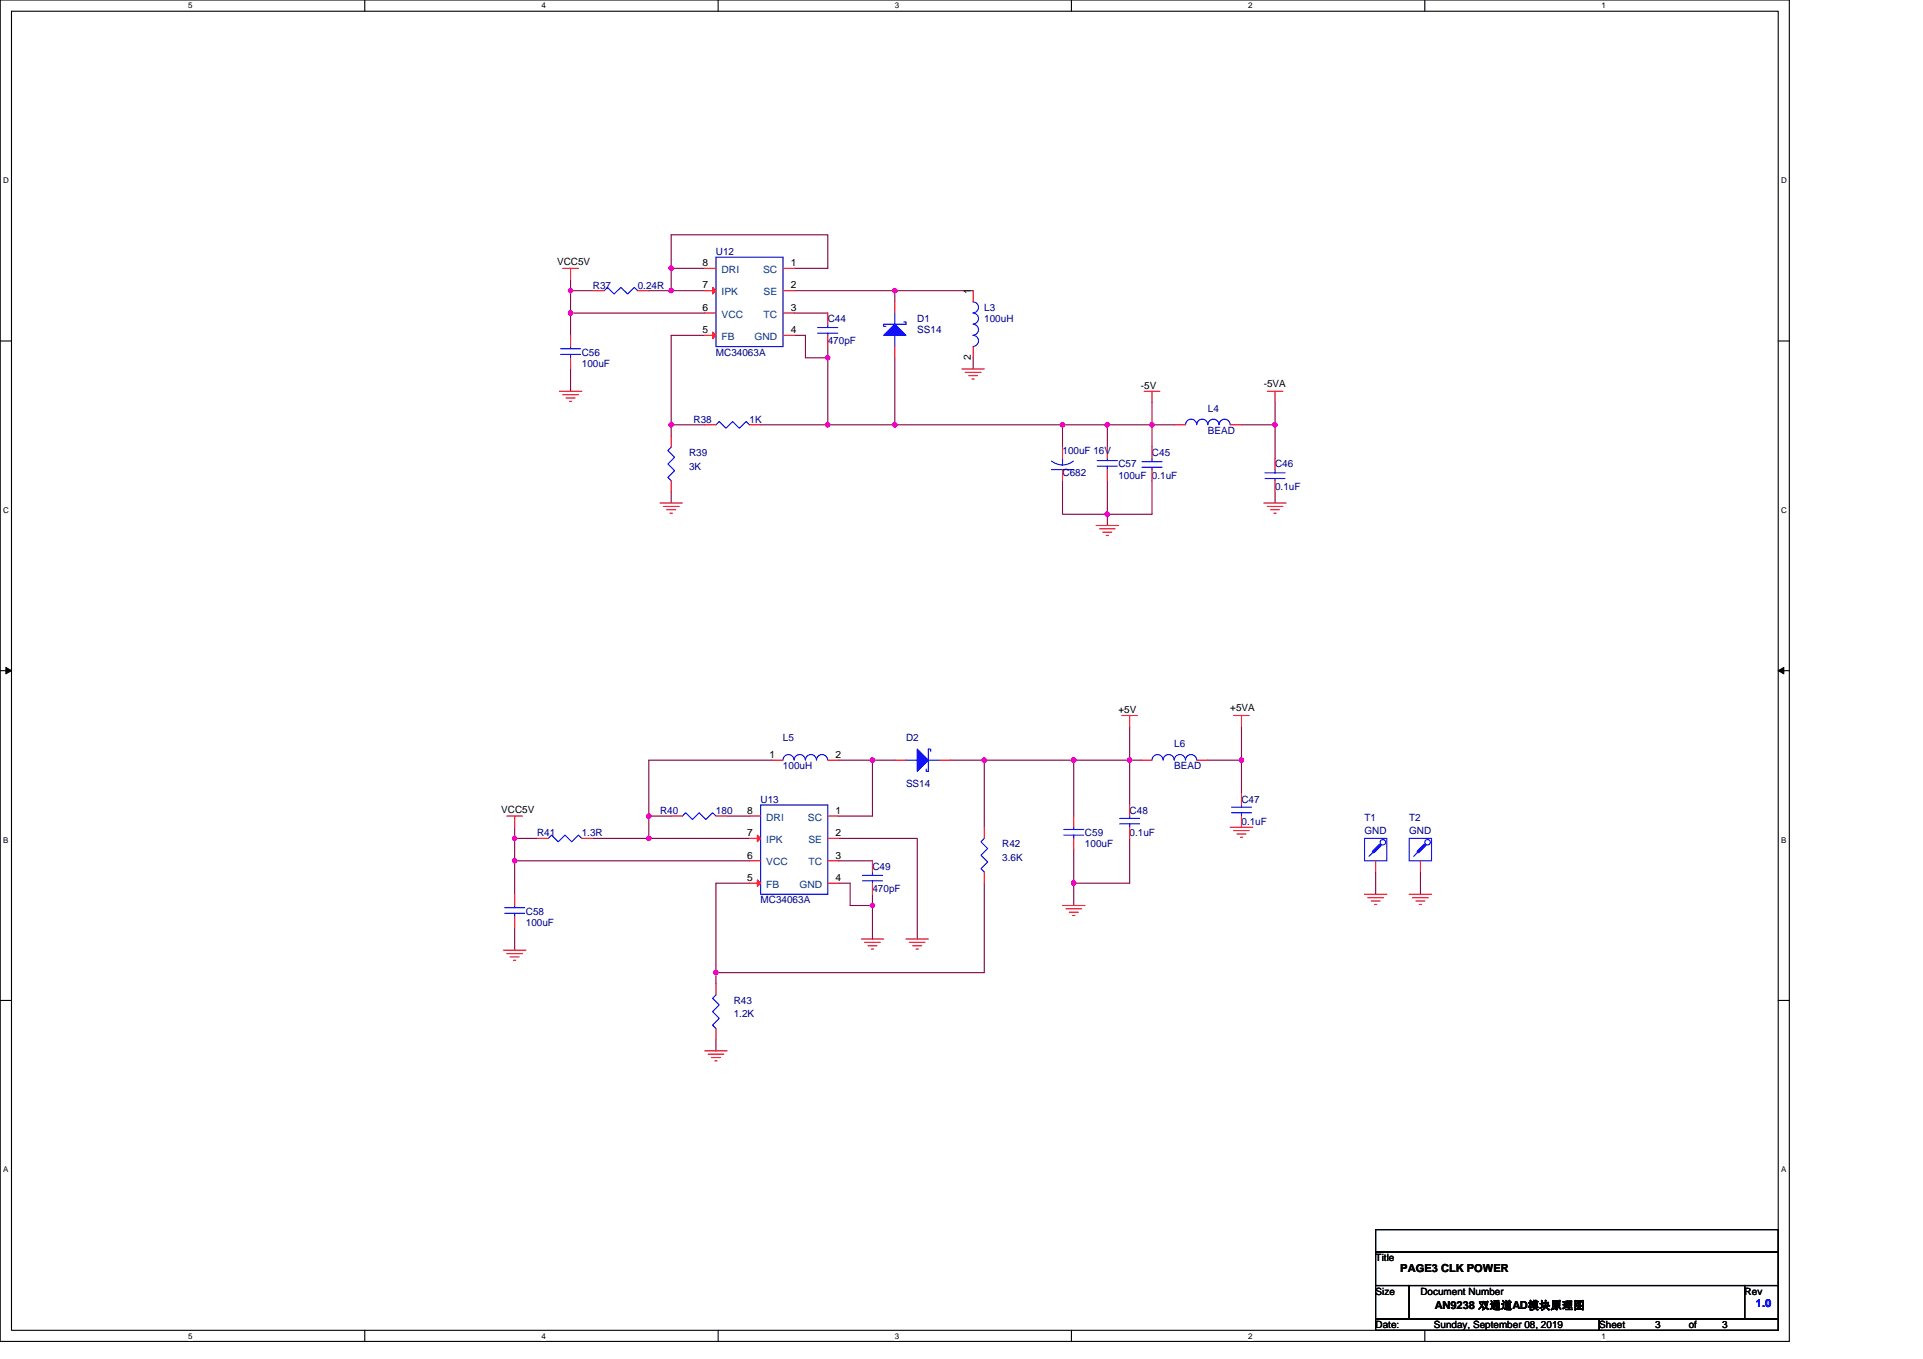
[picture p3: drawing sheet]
<svg xmlns="http://www.w3.org/2000/svg" width="297mm" height="210mm" viewBox="0 0 297 210" stroke-linecap="round" stroke-linejoin="round" font-family="sans-serif">
<path d="M0 0h276.4v207.3h-276.4zM1.8 1.7h272.9v203.8h-272.9z" fill="none" stroke="#000" stroke-width=".17"/>
<g fill="#fff">
<path d="M29.1 .2h.6v1.4h-.6z"/>
<path d="M29.1 205.7h.6v1.4h-.6z"/>
</g>
<path d="M56.3 0v1.7M56.3 205.5v1.8" fill="none" stroke="#000" stroke-width=".17"/>
<g fill="#fff">
<path d="M83.6 .2h.7v1.4h-.7z"/>
<path d="M83.6 205.7h.7v1.4h-.7z"/>
</g>
<path d="M110.9 0v1.7M110.9 205.5v1.8" fill="none" stroke="#000" stroke-width=".17"/>
<g fill="#fff">
<path d="M138.2 .2h.7v1.4h-.7z"/>
<path d="M138.2 205.7h.7v1.4h-.7z"/>
</g>
<path d="M165.5 0v1.7M165.5 205.5v1.8" fill="none" stroke="#000" stroke-width=".17"/>
<g fill="#fff">
<path d="M192.8 .2h.6v1.4h-.6z"/>
<path d="M192.8 205.7h.6v1.4h-.6z"/>
</g>
<path d="M220.1 0v1.7M220.1 205.5v1.8" fill="none" stroke="#000" stroke-width=".17"/>
<g fill="#fff">
<path d="M247.4 .2h.6v1.4h-.6z"/>
<path d="M247.4 205.7h.6v1.4h-.6z"/>
<path d="M.5 27.2h.8v1.4h-.8z"/>
<path d="M275.1 27.2h.9v1.4h-.9z"/>
<path d="M.5 78.1h.8v1.4h-.8z"/>
<path d="M275.1 78.1h.9v1.4h-.9z"/>
</g>
<path d="M0 52.7h1.8M274.7 52.7h1.7" fill="none" stroke="#000" stroke-width=".17"/>
<g fill="#fff">
<path d="M.5 129.1h.8v1.4h-.8z"/>
<path d="M275.1 129.1h.8v1.4h-.8z"/>
</g>
<path d="M0 103.6h1.8M274.7 103.6h1.7" fill="none" stroke="#000" stroke-width=".17"/>
<path d="M.9 103.1l.9 .5-.9 .5zM274.7 103.6l.8-.5v1z" fill="#000" stroke="#000" stroke-width=".15"/>
<g fill="#fff">
<path d="M.5 180h.8v1.4h-.8z"/>
<path d="M275.1 180h.8v1.4h-.8z"/>
</g>
<path d="M0 154.6h1.8M274.7 154.6h1.7M212.5 190h62.2v3.5h-62.2zM212.5 193.5h62.2v5.1h-62.2zM212.5 198.6h5.2v5.2h-5.2zM217.7 198.6h51.8v5.2h-51.8zM269.5 198.6h5.2v5.2h-5.2zM212.5 203.8h34.5v1.7h-34.5zM247 203.8h27.7v1.7h-27.7z" fill="none" stroke="#000" stroke-width=".17"/>
<g fill="none" stroke="#800040" stroke-width=".17">
<path d="M88.1 44.9h3.5M88.1 44.9v3.5M88.1 43.2v1.7M88.1 57v3.5M88.1 48.4v3.4M88.1 48.4h20.8M100.2 44.9h3.5M103.7 41.5v3.4M103.7 41.5h5.2M103.7 41.5v-5.2h24.2v5.2h-5.2M103.7 44.9h5.2M108.9 51.8h-5.2v13.8h5.2"/>
<path d="M122.7 48.4h5.2M122.7 51.8h1.7v3.5h3.5M122.7 44.9h15.5M127.9 55.3v10.3M127.9 53.6v1.7M138.2 44.9v1.8M138.2 44.9h12.1M138.2 55.3v10.3M150.3 55.3v1.7M103.7 65.6v1.8M103.7 76v1.7M117.5 65.6h20.7"/>
<path d="M138.2 65.6h25.9v3.5M164.1 65.6h6.9M164.1 74.3v5.2h6.9v1.7M171 65.6h6.9M171 74.3v5.2h6.9v-5.2M171 65.6v3.5M177.9 65.6v3.5M177.9 62.2v3.4M177.9 65.6h3.5M191.8 65.6h5.2M197 62.2v3.4M197 65.6v5.2"/>
<path d="M197 76v1.7M119.2 117.5h-19v8.6M129.6 117.5h5.2M134.8 117.5h3.4M134.8 117.5v8.6h-5.2M146.9 117.5h5.1M152 117.5h13.9M152 117.5v10.3M165.9 117.5h8.6M165.9 117.5v8.6M174.5 112.3v5.2M174.5 117.5v6.9"/>
<path d="M174.5 117.5h1.7M186.6 117.5h5.2M191.8 112.3v5.2M191.8 117.5v5.1M79.5 129.5v3.5M79.5 133v5.2M79.5 129.5h3.4M79.5 127.8v1.7M79.5 133h36.3M91.6 129.5h8.6M100.2 126.1h3.5M100.2 126.1v3.4"/>
<path d="M100.2 129.5h15.6M112.3 126.1h3.5M115.8 136.5h-5.2v13.8M129.6 133h5.2M129.6 129.5h12.1v15.6M129.6 136.5h1.7v3.4h3.5M134.8 139.9v5.2M134.8 138.2v1.7M152 136.5v13.8h-41.4M165.9 131.3v5.2M165.9 136.5v3.4M174.5 129.5v7h-8.6"/>
<path d="M212.5 134.7v3.5M219.4 134.7v3.5M79.5 143.4v3.4M110.6 150.3v1.7M110.6 160.6v1.8"/>
</g>
<g fill="#f0f" stroke="#f0f" stroke-width=".17">
<circle cx="88.1" cy="44.9" r=".33"/>
<circle cx="103.7" cy="41.4" r=".34"/>
<circle cx="88.1" cy="48.4" r=".34"/>
<circle cx="127.8" cy="65.6" r=".34"/>
<circle cx="103.7" cy="65.6" r=".34"/>
<circle cx="127.8" cy="55.3" r=".34"/>
<circle cx="138.2" cy="44.9" r=".33"/>
<circle cx="164.1" cy="65.6" r=".34"/>
<circle cx="171" cy="79.4" r=".33"/>
<circle cx="177.9" cy="65.6" r=".34"/>
<circle cx="171" cy="65.6" r=".34"/>
<circle cx="103.7" cy="44.9" r=".33"/>
<circle cx="196.9" cy="65.6" r=".34"/>
<circle cx="79.5" cy="133" r=".34"/>
<circle cx="79.5" cy="129.5" r=".34"/>
<circle cx="134.8" cy="139.9" r=".33"/>
<circle cx="110.6" cy="150.3" r=".34"/>
<circle cx="100.2" cy="129.5" r=".34"/>
<circle cx="100.2" cy="126.1" r=".34"/>
<circle cx="134.8" cy="117.5" r=".34"/>
<circle cx="152" cy="117.5" r=".34"/>
<circle cx="165.8" cy="117.5" r=".34"/>
<circle cx="174.5" cy="117.5" r=".34"/>
<circle cx="165.8" cy="136.4" r=".34"/>
<circle cx="191.7" cy="117.5" r=".34"/>
<circle cx="138.2" cy="65.6" r=".34"/>
</g>
<g fill="none" stroke="#f00" stroke-width=".17">
<path d="M86.9 41.5h2.4M88.1 41.5v1.7M88.1 51.8v1.8M88.1 55.3v1.7M91.6 44.9h1.7M98.5 44.9h1.7M108.9 51.8h1.7M108.9 48.4h1.7M108.9 44.9h1.7M108.9 41.5h1.7M120.9 41.5h1.8M120.9 44.9h1.8"/>
<path d="M120.9 48.4h1.8M120.9 51.8h1.8M127.9 51.8v1.8M127.9 48.4v1.7M138.2 46.7v1.7M138.2 53.6v1.7M148.6 57h3.4M149.1 57.5h2.4M149.6 58h1.4M150.1 58.6h.4M150.3 44.9v1.8M150.3 53.6v1.7"/>
<path d="M86.4 60.5h3.5M86.9 61h2.4M87.4 61.5h1.4M88 62h.3M102 77.7h3.4M102.5 78.3h2.4M103 78.8h1.4M103.5 79.3h.4M103.7 74.3v1.7M103.7 67.4v1.7M108.9 65.6h1.7M115.8 65.6h1.7"/>
<path d="M164.1 72.6v1.7M164.1 69.1v1.7M171 69.1v1.7M171 72.6v1.7M176.7 60.5h2.5M177.9 60.5v1.7M177.9 72.6v1.7M177.9 69.1v1.7M181.4 65.6h1.7M190 65.6h1.8M195.2 77.7h3.5M195.7 78.3h2.5"/>
<path d="M195.7 60.5h2.5M196.3 78.8h1.3M196.8 79.3h.3M197 60.5v1.7M197 74.3v1.7M197 70.8v1.8M169.3 81.2h3.5M169.8 81.7h2.5M170.3 82.2h1.4M170.9 82.7h.3M119.2 117.5h1.7M127.9 117.5h1.7"/>
<path d="M138.2 117.5h1.8M145.1 117.5h1.8M173.3 110.6h2.4M174.5 110.6v1.7M176.2 117.5h1.7M184.9 117.5h1.7M190.6 110.6h2.4M191.8 110.6v1.7M78.3 126.1h2.4M79.5 126.1v1.7M79.5 138.2v1.7M82.9 129.5h1.8"/>
<path d="M89.9 129.5h1.7M103.7 126.1h1.7M110.6 126.1h1.7M115.8 136.5h1.7M115.8 133h1.7M115.8 129.5h1.7M115.8 126.1h1.7M127.9 126.1h1.7M127.9 129.5h1.7M127.9 133h1.7M127.9 136.5h1.7M134.8 136.5v1.7"/>
<path d="M134.8 133v1.7M152 134.7v1.8M152 127.8v1.7M164.1 139.9h3.5M165.9 126.1v1.7M165.9 129.5v1.8M174.5 124.4v1.7M174.5 127.8v1.7M190 127.8h3.5M190.6 128.3h2.4M191.1 128.9h1.4M191.6 129.4h.3"/>
<path d="M191.8 122.6v1.8M191.8 126.1v1.7M210.8 138.2h3.4M211.3 138.7h2.4M211.8 139.2h1.4M212.3 139.7h.4M212.5 133v1.7M217.7 138.2h3.4M218.2 138.7h2.4M218.7 139.2h1.4M219.2 139.7h.4M219.4 133v1.7"/>
<path d="M77.8 146.8h3.4M78.3 147.3h2.4M78.8 147.8h1.4M79.3 148.4h.4M79.5 141.6v1.8M110.6 158.9v1.7M110.6 152v1.7M133.1 145.1h3.4M133.6 145.6h2.4M134.1 146.1h1.4M134.6 146.6h.3M140 145.1h3.4"/>
<path d="M140.5 145.6h2.4M141 146.1h1.4M141.5 146.6h.4M164.7 140.4h2.4M165.2 140.9h1.4M165.7 141.5h.3M108.9 162.4h3.4M109.4 162.9h2.4M109.9 163.4h1.4M110.4 163.9h.4"/>
</g>
<g fill="none" stroke="#00f" stroke-width=".17">
<path d="M110.6 39.7h10.3v13.9h-10.3zM86.6 54.8h3.1M86.6 53.9h3.1M88.1 53.6v.3M88.1 54.8v.5M93.3 44.9l.5-.5 1.1 1 1-1 1 1 1.1-1 .5 .5M126.3 50.6h3.1M126.3 51.5h3.1M127.9 51.5v.3M127.9 50.1v.5M138.2 48.4v1.7M138.2 51.8v1.8"/>
<path d="M139.6 49.7h.4v.4h-3.5v.3h.3M150.3 46.7a.85 .85 0 0 1 .8 .8 .85 .85 0 0 1-.8 .8 .87 .87 0 0 1 .8 .9 .87 .87 0 0 1-.8 .9 .86 .86 0 0 1 .8 .8 .86 .86 0 0 1-.8 .9M150.3 51.8a.86 .86 0 0 1 .8 .9 .86 .86 0 0 1-.8 .8M103.7 69.1l-.5 .5 1 1.1-1 1 1 1-1 1.1 .5 .5M110.6 65.6l.5-.5 1 1.1 1.1-1.1 1 1.1 1-1.1 .6 .5M162.4 72.6h3.5M164.1 70.8v1.1M165.8 71.2l-1 .5-.7 .1-1-.2-.7-.4M169.5 72h3.1M169.5 71.2h3.1M171 70.8v.4M171 72v.6"/>
<path d="M176.4 71.3h3.1M176.4 72.2h3.1M177.9 72.2v.4M177.9 70.8v.5M186.6 65.6a.86 .86 0 0 0-.9-.8 .86 .86 0 0 0-.9 .8 .86 .86 0 0 0-.8-.8 .86 .86 0 0 0-.9 .8M188.3 65.6a.86 .86 0 0 0-.9-.8 .86 .86 0 0 0-.8 .8M190 65.6a.85 .85 0 0 0-.8-.8 .85 .85 0 0 0-.9 .8M195.4 73.1h3.1M195.4 73.9h3.1M197 73.9v.4M197 72.6v.5M122.7 117.4a.86 .86 0 0 0-.9-.8 .86 .86 0 0 0-.9 .8"/>
<path d="M124.4 117.4a.86 .86 0 0 0-.9-.8 .86 .86 0 0 0-.8 .8M127.8 117.4a.87 .87 0 0 0-.8-.8 .87 .87 0 0 0-.9 .8 .85 .85 0 0 0-.8-.8 .85 .85 0 0 0-.9 .8M140 117.5h1.7M143.4 117.5h1.7M143.8 116.1v-.4h-.4v3.5h-.3v-.4M179.7 117.4a.86 .86 0 0 0-.9-.8 .86 .86 0 0 0-.9 .8M184.8 117.4a.87 .87 0 0 0-.8-.8 .87 .87 0 0 0-.9 .8 .87 .87 0 0 0-.9-.8 .87 .87 0 0 0-.8 .8 .85 .85 0 0 0-.9-.8 .85 .85 0 0 0-.8 .8M79.5 139.9v.4M84.7 129.5l.5-.5 1 1.1 1.1-1.1 1 1.1 1-1.1 .6 .5M105.4 126.1l.5-.5 1.1 1 1-1 1 1 1.1-1 .5 .5M117.5 124.4h10.4v13.8h-10.4zM133.2 135.3h3.1"/>
<path d="M133.2 136.1h3.1M134.8 136.1v.4M134.8 134.7v.6M152 129.5l-.5 .6 1.1 1-1.1 1 1.1 1.1-1.1 1 .5 .5M164.3 129h3.1M164.3 128.2h3.1M165.9 127.8v.4M165.9 129v.5M172.9 127.3h3.1M172.9 126.4h3.1M174.5 126.1v.3M174.5 127.3v.5"/>
<path d="M190.2 125.6h3.1M190.2 124.7h3.1M191.8 124.4v.3M191.8 125.6v.5M210.8 129.5h3.4v3.5h-3.4zM212.3 131.4l-.8 .9M217.7 129.5h3.4v3.5h-3.4zM219.2 131.4l-.8 .9M78 141.1h3M78 140.3h3M79.5 141.1v.5M110.6 153.7l-.5 .5 1 1.1-1 1 1 1.1-1 1 .5 .5"/>
<circle cx="213.6" cy="130.1" r=".42"/>
<circle cx="220.5" cy="130.1" r=".42"/>
</g>
<g fill="#00f" stroke="#00f" stroke-width=".17">
<path d="M141.7 115.7l1.7 1.8-1.7 1.7z" fill-rule="evenodd"/>
<path d="M138.2 50.1l1.8 1.7h-3.5z" fill-rule="evenodd"/>
</g>
<g fill="#f00" stroke="#f00" stroke-width=".17">
<path d="M110.1 51.3l.5 .5-.5 .5z"/>
<path d="M110.1 44.4l.5 .5-.5 .5z"/>
<path d="M117 136l.5 .5-.5 .5z"/>
<path d="M117 129l.5 .5-.5 .5z"/>
</g>
<path d="M213.2 130.6l-1.1 1M220.1 130.6l-1 1" fill="none" stroke="#00f" stroke-width=".51"/>
<g font-size="1.7">
<text x="216.3" y="196.6">PAGE3 CLK POWER</text>
<text x="221.7" y="202.3">AN9238 双通道AD模块原理图</text>
</g>
<text font-size="1.7" fill="#00f" x="271.2" y="202">1.0</text>
<g font-size="1.5">
<text x="86.1" y="41">VCC5V</text>
<text x="108.5" y="41.1">8</text>
<text x="122.1" y="41.1">1</text>
<text x="108.5" y="44.6">7</text>
<text x="122.1" y="44.6">2</text>
<text x="150" y="45.4" transform="rotate(-90 150 45.4)">1</text>
<text x="108.5" y="51.5">5</text>
<text x="108.5" y="48">6</text>
<text x="122.1" y="48">3</text>
<text x="122.1" y="51.5">4</text>
<text x="150" y="55.6" transform="rotate(-90 150 55.6)">2</text>
<text x="195.2" y="59.8">-5VA</text>
<text x="176.2" y="60.1">-5V</text>
<text x="172.8" y="110.2">+5V</text>
<text x="190" y="109.9">+5VA</text>
<text x="118.8" y="117.1">1</text>
<text x="129.1" y="117.1">2</text>
<text x="77.4" y="125.6">VCC5V</text>
<text x="115.4" y="125.7">8</text>
<text x="129.1" y="125.7">1</text>
<text x="115.4" y="129.2">7</text>
<text x="129.1" y="129.2">2</text>
<text x="115.4" y="136.1">5</text>
<text x="115.4" y="132.7">6</text>
<text x="129.1" y="132.7">3</text>
<text x="129.1" y="136.1">4</text>
<text x="212.5" y="194.9">Title</text>
<text x="212.5" y="200">Size</text>
<text x="219.4" y="200">Document Number</text>
<text x="269.5" y="200">Rev</text>
<text x="212.5" y="205.2">Date:</text>
<text x="221.5" y="205.2">Sunday, September 08, 2019</text>
<text x="247" y="205.2">Sheet</text>
<text x="255.7" y="205.2">3</text>
<text x="260.9" y="205.2">of</text>
<text x="266" y="205.2">3</text>
</g>
<g font-size="1.5" fill="#000080">
<text x="110.6" y="39.4">U12</text>
<text x="91.6" y="44.6">R37</text>
<text x="98.5" y="44.6">0.24R</text>
<text x="127.9" y="49.8">C44</text>
<text x="127.9" y="53.2">470pF</text>
<text x="141.7" y="49.8">D1</text>
<text x="141.7" y="51.5">SS14</text>
<text x="152" y="48">L3</text>
<text x="152" y="49.8">100uH</text>
<text x="89.9" y="54.9">C56</text>
<text x="89.9" y="56.7">100uF</text>
<text x="110.6" y="54.9">MC34063A</text>
<text x="107.1" y="65.3">R38</text>
<text x="115.8" y="65.3">1K</text>
<text x="186.6" y="63.6">L4</text>
<text x="106.4" y="70.5">R39</text>
<text x="164.1" y="70.1">100uF 16V</text>
<text x="177.9" y="70.5">C45</text>
<text x="186.6" y="67">BEAD</text>
<text x="106.4" y="72.6">3K</text>
<text x="164.1" y="73.6">C682</text>
<text x="172.8" y="72.2">C57</text>
<text x="172.8" y="74">100uF 0.1uF</text>
<text x="197" y="72.2">C46</text>
<text x="197" y="75.7">0.1uF</text>
<text x="120.9" y="114.5">L5</text>
<text x="120.9" y="118.9">100uH</text>
<text x="140" y="114.5">D2</text>
<text x="181.4" y="115.4">L6</text>
<text x="181.4" y="118.9">BEAD</text>
<text x="102" y="125.8">R40</text>
<text x="110.6" y="125.8">180</text>
<text x="117.5" y="124">U13</text>
<text x="140" y="121.6">SS14</text>
<text x="174.5" y="125.8">C48</text>
<text x="191.8" y="124">C47</text>
<text x="82.9" y="129.2">R41</text>
<text x="89.9" y="129.2">1.3R</text>
<text x="154.8" y="130.9">R42</text>
<text x="167.6" y="129.2">C59</text>
<text x="167.6" y="130.9">100uF</text>
<text x="174.5" y="129.2">0.1uF</text>
<text x="191.8" y="127.5">0.1uF</text>
<text x="210.8" y="126.8">T1</text>
<text x="210.8" y="128.9">GND</text>
<text x="217.7" y="126.8">T2</text>
<text x="217.7" y="128.9">GND</text>
<text x="134.8" y="134.4">C49</text>
<text x="134.8" y="137.9">470pF</text>
<text x="154.8" y="133">3.6K</text>
<text x="81.2" y="141.3">C58</text>
<text x="81.2" y="143">100uF</text>
<text x="117.5" y="139.6">MC34063A</text>
<text x="113.3" y="155.1">R43</text>
<text x="113.3" y="157.2">1.2K</text>
</g>
<g font-size="1.5" fill="#004080">
<text x="111.5" y="45.6">IPK</text>
<text x="111.5" y="42.2">DRI</text>
<text x="117.9" y="42.2">SC</text>
<text x="118" y="45.6">SE</text>
<text x="111.5" y="52.5">FB</text>
<text x="111.5" y="49.1">VCC</text>
<text x="116.6" y="52.5">GND</text>
<text x="118" y="49.1">TC</text>
<text x="118.4" y="130.2">IPK</text>
<text x="118.4" y="126.8">DRI</text>
<text x="124.8" y="126.8">SC</text>
<text x="124.9" y="130.2">SE</text>
<text x="118.4" y="137.2">FB</text>
<text x="118.4" y="133.7">VCC</text>
<text x="123.5" y="137.2">GND</text>
<text x="124.9" y="133.7">TC</text>
</g>
<g font-size="1.2">
<text x="29.1" y="1.3">5</text>
<text x="83.6" y="1.3">4</text>
<text x="138.2" y="1.3">3</text>
<text x="192.8" y="1.3">2</text>
<text x="247.4" y="1.3">1</text>
<text x=".5" y="28.3">D</text>
<text x="275.1" y="28.3">D</text>
<text x=".5" y="79.2">C</text>
<text x="275.1" y="79.2">C</text>
<text x=".5" y="130.2">B</text>
<text x="275.1" y="130.2">B</text>
<text x=".5" y="181.1">A</text>
<text x="275.1" y="181.1">A</text>
<text x="29.1" y="206.8">5</text>
<text x="83.6" y="206.8">4</text>
<text x="138.2" y="206.8">3</text>
<text x="192.8" y="206.8">2</text>
<text x="247.4" y="206.8">1</text>
</g>
</svg>
